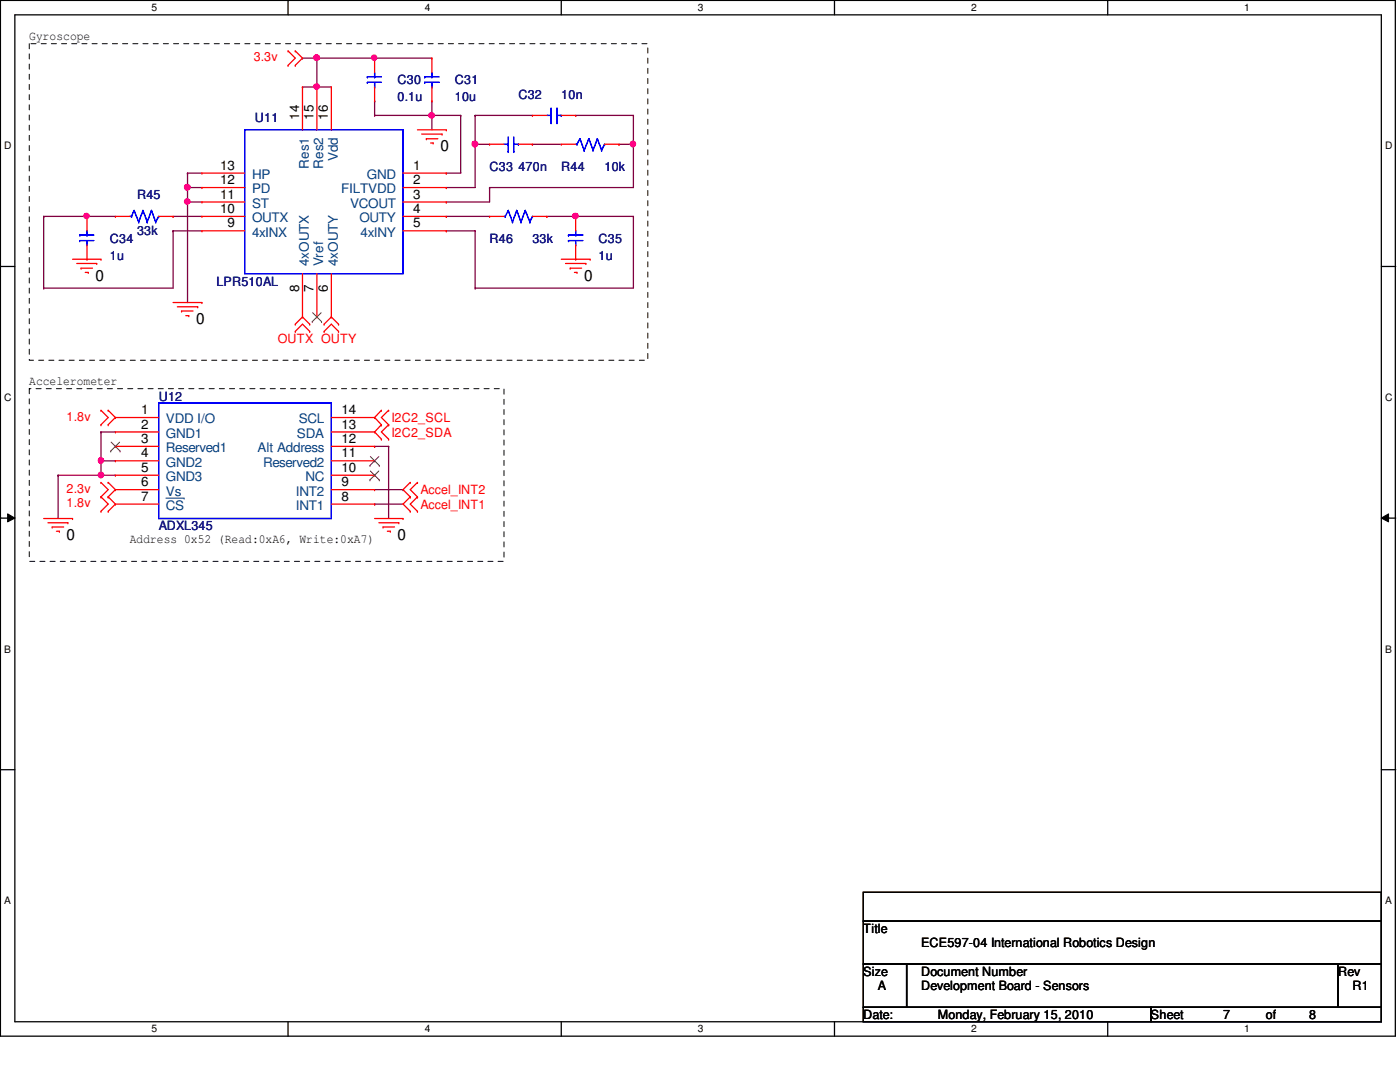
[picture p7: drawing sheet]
<svg xmlns="http://www.w3.org/2000/svg" width="279mm" height="216mm" viewBox="0 0 279 216" stroke-linecap="round" stroke-linejoin="round" font-family="sans-serif">
<path d="M.1 .1h278.4v206.7h-278.4zM3 3h272.7v200.9h-272.7z" fill="none" stroke="#000" stroke-width=".25"/>
<g fill="#fff">
<path d="M30.2 .4h1.1v2.3h-1.1z"/>
<path d="M30.2 204.2h1.1v2.3h-1.1z"/>
</g>
<path d="M57.5 .1v2.9M57.5 203.9v2.9" fill="none" stroke="#000" stroke-width=".25"/>
<g fill="#fff">
<path d="M84.8 .4h1.1v2.3h-1.1z"/>
<path d="M84.8 204.2h1.1v2.3h-1.1z"/>
</g>
<path d="M112 .1v2.9M112 203.9v2.9" fill="none" stroke="#000" stroke-width=".25"/>
<g fill="#fff">
<path d="M139.3 .4h1.1v2.3h-1.1z"/>
<path d="M139.3 204.2h1.1v2.3h-1.1z"/>
</g>
<path d="M166.5 .1v2.9M166.5 203.9v2.9" fill="none" stroke="#000" stroke-width=".25"/>
<g fill="#fff">
<path d="M193.8 .4h1.1v2.3h-1.1z"/>
<path d="M193.8 204.2h1.1v2.3h-1.1z"/>
</g>
<path d="M221.1 .1v2.9M221.1 203.9v2.9" fill="none" stroke="#000" stroke-width=".25"/>
<g fill="#fff">
<path d="M248.3 .4h1.1v2.3h-1.1z"/>
<path d="M248.3 204.2h1.1v2.3h-1.1z"/>
<path d="M.8 28h1.5v2.3h-1.5z"/>
<path d="M276.4 28h1.5v2.3h-1.5z"/>
<path d="M.8 78.2h1.5v2.3h-1.5z"/>
<path d="M276.4 78.2h1.5v2.3h-1.5z"/>
</g>
<path d="M.1 53.2h2.9M275.7 53.2h2.9" fill="none" stroke="#000" stroke-width=".25"/>
<g fill="#fff">
<path d="M.8 128.4h1.4v2.3h-1.4z"/>
<path d="M276.4 128.4h1.4v2.3h-1.4z"/>
</g>
<path d="M.1 103.4h2.9M275.7 103.4h2.9" fill="none" stroke="#000" stroke-width=".25"/>
<path d="M1.5 102.5l1.5 .9-1.5 .7zM275.7 103.4l1.4-.9v1.6z" fill="#000"/>
<path d="M1.5 102.5l1.5 .9-1.5 .7zM275.7 103.4l1.4-.9v1.6z" fill="none" stroke="#000" stroke-width=".2"/>
<g fill="#fff">
<path d="M.8 178.6h1.3v2.3h-1.3z"/>
<path d="M276.4 178.6h1.3v2.3h-1.3z"/>
</g>
<path d="M.1 153.6h2.9M275.7 153.6h2.9" fill="none" stroke="#000" stroke-width=".25"/>
<path d="M5.8 8.7h123.5v63.2h-123.5zM5.8 77.6h94.8v34.4h-94.8z" fill="none" stroke="#000" stroke-width=".2" stroke-dasharray="1 1 1 1 1 1 1 1"/>
<path d="M63.2 17.4h.1M63.2 17.4h2.9" fill="none" stroke="#800040" stroke-width=".25"/>
<circle cx="63.2" cy="17.3" r=".55" fill="#f0f"/>
<circle cx="63.2" cy="17.3" r=".55" fill="none" stroke="#f0f" stroke-width=".25"/>
<path d="M63.2 11.6h.1M63.2 11.6v5.8" fill="none" stroke="#800040" stroke-width=".25"/>
<circle cx="63.2" cy="11.5" r=".55" fill="#f0f"/>
<circle cx="63.2" cy="11.5" r=".55" fill="none" stroke="#f0f" stroke-width=".25"/>
<path d="M60.4 11.6h.1M60.4 11.6h2.8M74.8 11.6h.1M74.8 11.6h11.4" fill="none" stroke="#800040" stroke-width=".25"/>
<circle cx="74.7" cy="11.5" r=".52" fill="#f0f"/>
<circle cx="74.7" cy="11.5" r=".52" fill="none" stroke="#f0f" stroke-width=".25"/>
<path d="M86.2 23h.1M86.2 23v2.9M94.8 28.8h.1M94.8 28.8v8.6" fill="none" stroke="#800040" stroke-width=".25"/>
<circle cx="94.8" cy="28.7" r=".57" fill="#f0f"/>
<circle cx="94.8" cy="28.7" r=".57" fill="none" stroke="#f0f" stroke-width=".25"/>
<g fill="none" stroke="#800040" stroke-width=".25">
<path d="M89.1 37.4h.1M89.1 37.4h5.7M94.8 23h.1M94.8 28.8h.1M94.8 23h11.5M94.8 28.8h2.9M94.8 23v5.8M106.3 28.8h.1M106.3 28.8h5.7M114.9 23h.1M114.9 23h11.5M123.5 28.8h.1"/>
<path d="M123.5 28.8h2.9"/>
</g>
<circle cx="126.3" cy="28.7" r=".54" fill="#f0f"/>
<circle cx="126.3" cy="28.7" r=".54" fill="none" stroke="#f0f" stroke-width=".25"/>
<g fill="none" stroke="#800040" stroke-width=".25">
<path d="M97.7 37.4h.1M97.7 37.4v2.9h-8.6M126.4 23h.1M126.4 28.8h.1M126.4 23v14.4h-28.7M89.1 40.3h.1M89.1 43.2h.1M89.1 46.1h.1M89.1 43.2h8.6M89.1 46.1h5.7M94.8 46.1h.1M94.8 57.5h.1"/>
<path d="M94.8 46.1v11.4M109.1 43.2h.1M109.1 43.2h17.3M114.9 43.2h.1M126.4 43.2h.1M126.4 43.2v14.3h-31.6"/>
</g>
<circle cx="114.9" cy="43.1" r=".55" fill="#f0f"/>
<circle cx="114.9" cy="43.1" r=".55" fill="none" stroke="#f0f" stroke-width=".25"/>
<path d="M17.4 43.2h.1M17.4 43.2h5.6" fill="none" stroke="#800040" stroke-width=".25"/>
<circle cx="17.3" cy="43.1" r=".52" fill="#f0f"/>
<circle cx="17.3" cy="43.1" r=".52" fill="none" stroke="#f0f" stroke-width=".25"/>
<g fill="none" stroke="#800040" stroke-width=".25">
<path d="M86.2 23h.1M86.2 23h5.7M89.1 34.5h.1M91.9 23h.1M91.9 23v11.5h-2.8M8.7 57.5h.1M8.7 43.2h.1M8.7 43.2h8.7M8.7 43.2v14.3M34.5 43.2h.1M34.5 46.1h.1M34.5 43.2h5.8"/>
<path d="M34.5 46.1h5.8M34.5 46.1v11.4h-25.8"/>
</g>
<circle cx="86.1" cy="23" r=".55" fill="#f0f"/>
<circle cx="86.1" cy="23" r=".55" fill="none" stroke="#f0f" stroke-width=".25"/>
<path d="M37.4 40.3h.1M37.4 40.3v20.1" fill="none" stroke="#800040" stroke-width=".25"/>
<circle cx="37.4" cy="40.2" r=".55" fill="#f0f"/>
<circle cx="37.4" cy="40.2" r=".55" fill="none" stroke="#f0f" stroke-width=".25"/>
<path d="M37.4 37.4h.1M37.4 37.4v2.9M37.4 40.3h.1M37.4 40.3h2.9" fill="none" stroke="#800040" stroke-width=".25"/>
<circle cx="37.4" cy="37.4" r=".57" fill="#f0f"/>
<circle cx="37.4" cy="37.4" r=".57" fill="none" stroke="#f0f" stroke-width=".25"/>
<path d="M60.4 17.4h.1M60.4 17.4h2.8M63.2 11.6h.1M63.2 11.6h11.6M37.4 37.4h.1M37.4 34.5h.1M37.4 37.4h2.9M37.4 34.5v2.9M37.4 34.5h2.9" fill="none" stroke="#800040" stroke-width=".25"/>
<circle cx="63.2" cy="11.5" r=".55" fill="#f0f"/>
<circle cx="63.2" cy="11.5" r=".55" fill="none" stroke="#f0f" stroke-width=".25"/>
<path d="M11.6 94.8h.1M11.6 94.8h8.6" fill="none" stroke="#800040" stroke-width=".25"/>
<circle cx="20.1" cy="94.8" r=".54" fill="#f0f"/>
<circle cx="20.1" cy="94.8" r=".54" fill="none" stroke="#f0f" stroke-width=".25"/>
<path d="M11.6 94.8h.1M11.6 94.8v8.7M20.2 91.9h.1M20.2 91.9h2.8M74.8 89.1h.1M74.8 89.1h2.8M77.6 89.1h.1M77.6 89.1v14.4" fill="none" stroke="#800040" stroke-width=".25"/>
<circle cx="20.1" cy="91.9" r=".54" fill="#f0f"/>
<circle cx="20.1" cy="91.9" r=".54" fill="none" stroke="#f0f" stroke-width=".25"/>
<g fill="none" stroke="#800040" stroke-width=".25">
<path d="M74.8 20.2h.1M74.8 23h.1M74.8 20.2v2.8M86.2 20.2h.1M86.2 20.2v2.8h-11.4M20.2 91.9h.1M20.2 94.8h.1M20.2 86.2h.1M20.2 86.2v8.6M20.2 94.8h2.8M20.2 86.2h2.8M74.8 97.7h5.6"/>
<path d="M80.4 97.7h.1M74.8 100.6h.1M74.8 100.6h5.6"/>
</g>
<g fill="none" stroke="#f00" stroke-width=".25">
<path d="M57.5 10.2h.1M57.5 13h.1M57.5 10.2l1.4 1.4-1.4 1.4M58.9 13h.1M58.9 10.2h.1M58.9 10.2l1.5 1.4-1.5 1.4M60.4 17.4h.1M60.4 17.4v8.5M63.2 17.4h.1M63.2 17.4v8.5M66.1 17.4h.1M66.1 17.4v8.5"/>
<path d="M74.8 11.6h.1M74.8 11.6v2.9M74.8 17.4v2.8M86.2 11.6h.1M86.2 11.6v2.9M86.2 17.4v2.8M40.3 37.4h.1M40.3 34.5h.1M40.3 34.5h8.6M40.3 37.4h8.6M74.8 20.2h.1M80.4 34.5h8.7"/>
<path d="M80.4 37.4h8.7M83.3 25.9h5.8M84.2 26.8h4M85.1 27.7h.1M85.1 27.7h2.3M85.9 28.5h.5M86.2 20.2h.1M86.4 28.5h.1M88.2 26.8h.1M89.1 25.9h.1M89.1 34.5h.1M89.1 37.4h.1"/>
<path d="M97.7 28.8h.1M97.7 28.8h2.9M103.5 28.8h2.8M106.3 23h.1M106.3 28.8h.1M106.3 23h2.8M112 28.8h.1M112 23h2.9M112 28.8h2.9M114.9 23h.1M120.6 28.8h2.9M123.5 28.8h.1"/>
<path d="M14.5 51.7h5.7M15.3 52.6h4M16.2 53.5h.1M16.2 53.5h2.3M17 54.4h.6M17.4 43.2h.1M17.4 51.7h.1M17.4 43.2v2.9M17.4 48.9v2.8M17.6 54.4h.1M19.3 52.6h.1M20.2 51.7h.1"/>
<path d="M23 43.2h.1M23 43.2h2.9M31.7 43.2h2.8M34.5 43.2h.1M40.3 46.1h.1M40.3 43.2h.1M40.3 40.3h.1M40.3 43.2h8.6M40.3 40.3h8.6M40.3 46.1h8.6M60.4 54.6v8.6M63.2 54.6v8.6"/>
<path d="M66.1 54.6v8.6M80.4 43.2h8.7M80.4 40.3h8.7M80.4 46.1h8.7M89.1 40.3h.1M89.1 43.2h.1M89.1 46.1h.1M97.7 43.2h.1M97.7 43.2h2.9M106.3 43.2h2.8M109.1 43.2h.1M112 51.7h5.8"/>
<path d="M112.9 52.6h4M113.8 53.5h.1M113.8 53.5h2.3M114.6 54.4h.5M114.9 43.2h.1M114.9 51.7h.1M114.9 43.2v2.9M114.9 48.9v2.8M115.1 54.4h.1M116.9 52.6h.1M117.8 51.7h.1M34.5 60.4h5.8"/>
<path d="M35.4 61.2h4.1M36.2 62.1h.1M36.2 62.1h2.3M37.1 63h.6M37.7 63h.1M39.5 61.2h.1M40.3 60.4h.1M58.9 64.7h.1M58.9 66.1h.1M58.9 66.1l1.5-1.4 1.4 1.4M60.4 63.2h.1M60.4 63.2l1.4 1.5"/>
<path d="M60.4 63.2l-1.5 1.5M61.8 64.7h.1M61.8 66.1h.1M63.2 63.2h.1M64.7 64.7h.1M64.7 66.1h.1M64.7 66.1l1.4-1.4 1.5 1.4M66.1 63.2h.1M66.1 63.2l1.5 1.5M66.1 63.2l-1.4 1.5M67.6 64.7h.1M67.6 66.1h.1"/>
<path d="M20.2 81.9h.1M20.2 84.8h.1M20.2 99.1h.1M20.2 96.3h.1M20.2 81.9l1.4 1.4-1.4 1.5M20.2 99.1l1.4 1.5-1.4 1.4M20.2 96.3l1.4 1.4-1.4 1.4M21.6 84.8h.1M21.6 81.9h.1M21.6 99.1h.1M21.6 96.3h.1M21.6 81.9l1.4 1.4"/>
<path d="M21.6 99.1l1.4 1.5M21.6 96.3l1.4 1.4M23 83.3h.1M23 86.2h.1M23 89.1h.1M23 91.9h.1M23 94.8h.1M23 97.7h.1M23 83.3l-1.4 1.5M23 97.7l-1.4 1.4M23 83.3h8.7M23 86.2h8.7"/>
<path d="M23 89.1h8.7M23 91.9h8.7M23 94.8h8.7M23 97.7h8.7M66.1 83.3h8.7M66.1 86.2h8.7M66.1 89.1h8.7M66.1 91.9h8.7M66.1 94.8h8.7M66.1 97.7h8.7M74.8 97.7h.1M74.8 94.8h.1"/>
<path d="M74.8 91.9h.1M74.8 89.1h.1M74.8 86.2h.1M74.8 83.3h.1M74.8 83.3l1.3 1.5M74.8 86.2l1.3 1.4M76.1 81.9h.1M76.1 84.8h.1M76.1 87.6h.1M76.1 81.9l-1.3 1.4M76.1 84.8l-1.3 1.4M77.6 84.8h.1"/>
<path d="M77.6 81.9h.1M77.6 87.6h.1M77.6 81.9l-1.5 1.4 1.5 1.5M77.6 84.8l-1.5 1.4 1.5 1.4M81.9 96.3h.1M81.9 99.1h.1M81.9 96.3l-1.5 1.4 1.5 1.4M81.9 99.1l-1.5 1.5 1.5 1.4M83.3 99.1h.1M83.3 96.3h.1M83.3 96.3l-1.4 1.4 1.4 1.4M83.3 99.1l-1.4 1.5 1.4 1.4"/>
<path d="M8.7 103.5h5.8M9.6 104.3h3.9M10.4 105.2h.1M10.4 105.2h2.3M11.3 106h.6M11.9 106h.1M13.5 104.3h.1M14.5 103.5h.1M20.2 102h.1M21.6 102h.1M23 100.6h.1M23 100.6l-1.4 1.4"/>
<path d="M23 100.6h8.7M66.1 100.6h8.7M74.8 100.6h.1M74.8 103.5h5.6M75.6 104.3h4M76.5 105.2h.1M76.5 105.2h2.2M77.3 106h.6M77.9 106h.1M79.6 104.3h.1M80.4 103.5h.1M81.9 102h.1"/>
<path d="M83.3 102h.1"/>
</g>
<path d="M172.3 178.1h103.4v5.7h-103.4zM172.3 183.8h103.4v8.6h-103.4zM172.3 192.4h8.6v8.6h-8.6zM180.9 192.4h86.1v8.6h-86.1zM267 192.4h8.7v8.6h-8.7zM172.3 201h57.4v2.9h-57.4zM229.7 201h46v2.9h-46z" fill="none" stroke="#000" stroke-width=".25"/>
<g fill="none" stroke="#00f" stroke-width=".25">
<path d="M73.3 15.3h.1M73.3 16.4h.1M73.3 15.3h2.8M73.3 16.4h2.8M74.8 17.4h.1M74.8 15.3h.1M74.8 14.5v.8M74.8 16.4v1M84.8 15.3h.1M84.8 16.4h.1M84.8 15.3h2.8M84.8 16.4h2.8"/>
<path d="M86.2 17.4h.1M86.2 15.3h.1M86.2 14.5v.8M86.2 16.4v1M48.9 25.9h31.5v28.7h-31.5zM100.6 28.8h.8M101.4 30.2h.1M101.4 28.8h.1M101.4 27.3v2.9M102.5 30.2h.1M102.5 28.8h1M102.5 27.3v2.9"/>
<path d="M103.5 28.8h.1M109.1 23h.9M110 24.5h.1M110 23h.1M110 21.6v2.9M111.2 24.5h.1M111.2 21.6v2.9M111.2 23h.8M112 23h.1M114.9 28.8h.2M115.1 28.8h.1M115.7 27.7h.1"/>
<path d="M115.7 27.7l-.6 1.1M115.7 27.7l.9 2.3M116.6 30h.1M117.5 27.7h.1M117.5 27.7l-.9 2.3M117.5 27.7l.9 2.3M118.4 30h.1M119.2 27.7h.1M119.2 27.7l-.8 2.3M119.2 27.7l.9 2.3M120.1 30h.1M120.6 28.8h.1"/>
<path d="M120.6 28.8l-.5 1.2M15.9 46.9h.1M15.9 48h.1M15.9 46.9h2.8M15.9 48h2.8M17.4 48.9h.1M17.4 46.9h.1M17.4 46.1v.8M17.4 48v.9M25.9 43.2h.3M26.2 43.2h.1M26.8 42h.1"/>
<path d="M26.8 42l-.6 1.2M26.8 42l.9 2.3M27.7 44.3h.1M28.5 42h.1M28.5 42l-.8 2.3M28.5 42l.9 2.3M29.4 44.3h.1M30.2 42h.1M30.2 42l-.8 2.3M30.2 42l.9 2.3M31.1 44.3h.1M31.7 43.2h.1"/>
<path d="M31.7 43.2l-.6 1.1M100.6 43.2h.2M100.8 43.2h.1M101.4 42h.1M101.4 42l-.6 1.2M101.4 42l.9 2.3M102.3 44.3h.1M103.1 42h.1M103.1 42l-.8 2.3M103.1 42l.9 2.3M104 44.3h.1M104.8 42h.1"/>
<path d="M104.8 42l-.8 2.3M104.8 42l.9 2.3M105.7 44.3h.1M106.3 43.2h.1M106.3 43.2l-.6 1.1M113.5 46.9h.1M113.5 48h.1M113.5 46.9h2.8M113.5 48h2.8M114.9 48.9h.1M114.9 46.9h.1M114.9 46.1v.8"/>
<path d="M114.9 48v.9M31.7 80.4h34.4v23.1h-34.4z"/>
</g>
<g fill="none" stroke="#804000" stroke-width=".2">
<path d="M62.3 64.2h.1M62.4 62.4l1.8 1.8M64.1 62.4l-1.8 1.8M64.2 64.2h.1M22.1 90h.1M22.2 88.2l1.8 1.8M23.9 88.2l-1.8 1.8M24 90h.1M73.8 95.8h.1M73.8 92.9h.1M73.9 94l1.8 1.8M73.9 91.1l1.8 1.8"/>
<path d="M75.6 94l-1.8 1.8M75.6 91.1l-1.8 1.8M75.7 95.8h.1M75.7 92.9h.1"/>
</g>
<path d="M33.1 99.4h3.6M36.7 99.4h.1" fill="none" stroke="#004080" stroke-width=".2"/>
<circle cx="63.2" cy="17.3" r=".55" fill="#f0f"/>
<circle cx="63.2" cy="17.3" r=".55" fill="none" stroke="#f0f" stroke-width=".25"/>
<circle cx="63.2" cy="11.5" r=".55" fill="#f0f"/>
<circle cx="63.2" cy="11.5" r=".55" fill="none" stroke="#f0f" stroke-width=".25"/>
<circle cx="74.7" cy="11.5" r=".52" fill="#f0f"/>
<circle cx="74.7" cy="11.5" r=".52" fill="none" stroke="#f0f" stroke-width=".25"/>
<circle cx="94.8" cy="28.7" r=".57" fill="#f0f"/>
<circle cx="94.8" cy="28.7" r=".57" fill="none" stroke="#f0f" stroke-width=".25"/>
<circle cx="126.3" cy="28.7" r=".54" fill="#f0f"/>
<circle cx="126.3" cy="28.7" r=".54" fill="none" stroke="#f0f" stroke-width=".25"/>
<circle cx="114.9" cy="43.1" r=".55" fill="#f0f"/>
<circle cx="114.9" cy="43.1" r=".55" fill="none" stroke="#f0f" stroke-width=".25"/>
<circle cx="17.3" cy="43.1" r=".52" fill="#f0f"/>
<circle cx="17.3" cy="43.1" r=".52" fill="none" stroke="#f0f" stroke-width=".25"/>
<circle cx="86.1" cy="23" r=".55" fill="#f0f"/>
<circle cx="86.1" cy="23" r=".55" fill="none" stroke="#f0f" stroke-width=".25"/>
<circle cx="37.4" cy="40.2" r=".55" fill="#f0f"/>
<circle cx="37.4" cy="40.2" r=".55" fill="none" stroke="#f0f" stroke-width=".25"/>
<circle cx="37.4" cy="37.4" r=".57" fill="#f0f"/>
<circle cx="37.4" cy="37.4" r=".57" fill="none" stroke="#f0f" stroke-width=".25"/>
<circle cx="63.2" cy="11.5" r=".55" fill="#f0f"/>
<circle cx="63.2" cy="11.5" r=".55" fill="none" stroke="#f0f" stroke-width=".25"/>
<circle cx="20.1" cy="94.8" r=".54" fill="#f0f"/>
<circle cx="20.1" cy="94.8" r=".54" fill="none" stroke="#f0f" stroke-width=".25"/>
<circle cx="20.1" cy="91.9" r=".54" fill="#f0f"/>
<circle cx="20.1" cy="91.9" r=".54" fill="none" stroke="#f0f" stroke-width=".25"/>
<g font-size="3.1">
<text x="87.9" y="30.2">0</text>
<text x="19.1" y="56">0</text>
<text x="116.6" y="56">0</text>
<text x="39.1" y="64.7">0</text>
<text x="13.3" y="107.7">0</text>
<text x="79.3" y="107.7">0</text>
</g>
<g font-size="2.6">
<text x="59.7" y="23.9" transform="rotate(-90 59.7 23.9)">14</text>
<text x="62.6" y="23.9" transform="rotate(-90 62.6 23.9)">15</text>
<text x="65.4" y="23.9" transform="rotate(-90 65.4 23.9)">16</text>
<text x="43.9" y="33.9">13</text>
<text x="82.5" y="33.9">1</text>
<text x="43.9" y="39.6">11</text>
<text x="43.9" y="36.7">12</text>
<text x="82.5" y="36.7">2</text>
<text x="82.5" y="39.6">3</text>
<text x="43.9" y="42.5">10</text>
<text x="45.4" y="45.4">9</text>
<text x="82.5" y="42.5">4</text>
<text x="82.5" y="45.4">5</text>
<text x="59.7" y="58.2" transform="rotate(-90 59.7 58.2)">8</text>
<text x="62.6" y="58.2" transform="rotate(-90 62.6 58.2)">7</text>
<text x="65.4" y="58.2" transform="rotate(-90 65.4 58.2)">6</text>
<text x="28.2" y="82.6">1</text>
<text x="68.2" y="82.6">14</text>
<text x="28.2" y="85.5">2</text>
<text x="28.2" y="88.4">3</text>
<text x="68.2" y="88.4">12</text>
<text x="68.2" y="85.5">13</text>
<text x="28.2" y="91.3">4</text>
<text x="28.2" y="94.1">5</text>
<text x="68.2" y="94.1">10</text>
<text x="68.2" y="91.3">11</text>
<text x="28.2" y="97">6</text>
<text x="28.2" y="99.9">7</text>
<text x="68.2" y="99.9">8</text>
<text x="68.2" y="97">9</text>
</g>
<g font-size="2.6" fill="#004080">
<text x="50.3" y="35.7">HP</text>
<text x="61.6" y="33.7" transform="rotate(-90 61.6 33.7)">Res1</text>
<text x="64.5" y="33.7" transform="rotate(-90 64.5 33.7)">Res2</text>
<text x="67.4" y="32.2" transform="rotate(-90 67.4 32.2)">Vdd</text>
<text x="73.2" y="35.7">GND</text>
<text x="50.3" y="41.5">ST</text>
<text x="50.3" y="38.6">PD</text>
<text x="68.1" y="38.6">FILTVDD</text>
<text x="69.9" y="41.5">VCOUT</text>
<text x="50.3" y="47.2">4xINX</text>
<text x="50.3" y="44.4">OUTX</text>
<text x="71.7" y="44.4">OUTY</text>
<text x="72" y="47.2">4xINY</text>
<text x="61.6" y="53.2" transform="rotate(-90 61.6 53.2)">4xOUTX</text>
<text x="64.5" y="53.2" transform="rotate(-90 64.5 53.2)">Vref</text>
<text x="67.4" y="53.2" transform="rotate(-90 67.4 53.2)">4xOUTY</text>
<text x="33.1" y="84.5">VDD I/O</text>
<text x="33.1" y="87.4">GND1</text>
<text x="59.3" y="87.4">SDA</text>
<text x="59.6" y="84.5">SCL</text>
<text x="33.1" y="90.3">Reserved1</text>
<text x="33.1" y="93.1">GND2</text>
<text x="51.4" y="90.3">Alt Address</text>
<text x="52.5" y="93.1">Reserved2</text>
<text x="33.1" y="96">GND3</text>
<text x="33.1" y="98.9">Vs</text>
<text x="33.1" y="101.8">CS</text>
<text x="59" y="101.8">INT1</text>
<text x="59" y="98.9">INT2</text>
<text x="61" y="96">NC</text>
</g>
<g font-size="2.5">
<text x="5.8" y="8">Gyroscope</text>
<text x="5.8" y="76.9">Accelerometer</text>
<text x="25.9" y="108.4">Address 0x52 (Read:0xA6, Write:0xA7)</text>
<text x="172.3" y="186.2">Title</text>
<text x="183.8" y="189.1">ECE597-04 International Robotics Design</text>
<text x="172.3" y="194.7">Size</text>
<text x="175.2" y="197.6">A</text>
<text x="183.8" y="194.7">Document Number</text>
<text x="183.8" y="197.6">Development Board - Sensors</text>
<text x="267" y="194.7">Rev</text>
<text x="269.9" y="197.6">R1</text>
<text x="172.3" y="203.4">Date:</text>
<text x="187.2" y="203.4">Monday, February 15, 2010</text>
<text x="229.7" y="203.4">Sheet</text>
<text x="244.1" y="203.4">7</text>
<text x="252.6" y="203.4">of</text>
<text x="261.3" y="203.4">8</text>
</g>
<g font-size="2.5" fill="#f00">
<text x="50.6" y="12.2">3.3v</text>
<text x="55.5" y="68.5">OUTX OUTY</text>
<text x="13.3" y="84">1.8v</text>
<text x="78.1" y="84.2">I2C2_SCL</text>
<text x="78.1" y="87.1">I2C2_SDA</text>
<text x="13.3" y="101.2">1.8v</text>
<text x="13.3" y="98.3">2.3v</text>
<text x="83.9" y="98.6">Accel_INT2</text>
<text x="83.9" y="101.5">Accel_INT1</text>
</g>
<g font-size="2.5" fill="#000080">
<text x="79.3" y="16.8">C30</text>
<text x="90.8" y="16.8">C31</text>
<text x="79.3" y="20.2">0.1u</text>
<text x="90.8" y="20.2">10u</text>
<text x="103.5" y="19.7">C32</text>
<text x="112" y="19.7">10n</text>
<text x="50.9" y="24.3">U11</text>
<text x="97.7" y="34">C33 470n</text>
<text x="112" y="34">R44</text>
<text x="120.7" y="34">10k</text>
<text x="27.3" y="39.8">R45</text>
<text x="27.3" y="47">33k</text>
<text x="21.9" y="48.4">C34</text>
<text x="21.9" y="51.8">1u</text>
<text x="97.7" y="48.4">R46</text>
<text x="106.3" y="48.4">33k</text>
<text x="119.5" y="48.4">C35</text>
<text x="119.5" y="51.8">1u</text>
<text x="43.2" y="57">LPR510AL</text>
<text x="31.7" y="79.9">U12</text>
<text x="31.7" y="105.8">ADXL345</text>
</g>
<g font-size="2">
<text x="30.2" y="2.2">5</text>
<text x="84.8" y="2.2">4</text>
<text x="139.3" y="2.2">3</text>
<text x="193.8" y="2.2">2</text>
<text x="248.3" y="2.2">1</text>
<text x=".8" y="29.8">D</text>
<text x="276.4" y="29.8">D</text>
<text x=".8" y="80">C</text>
<text x="276.4" y="80">C</text>
<text x=".8" y="130.2">B</text>
<text x="276.4" y="130.2">B</text>
<text x=".8" y="180.4">A</text>
<text x="276.4" y="180.4">A</text>
<text x="30.2" y="206">5</text>
<text x="84.8" y="206">4</text>
<text x="139.3" y="206">3</text>
<text x="193.8" y="206">2</text>
<text x="248.3" y="206">1</text>
</g>
</svg>
